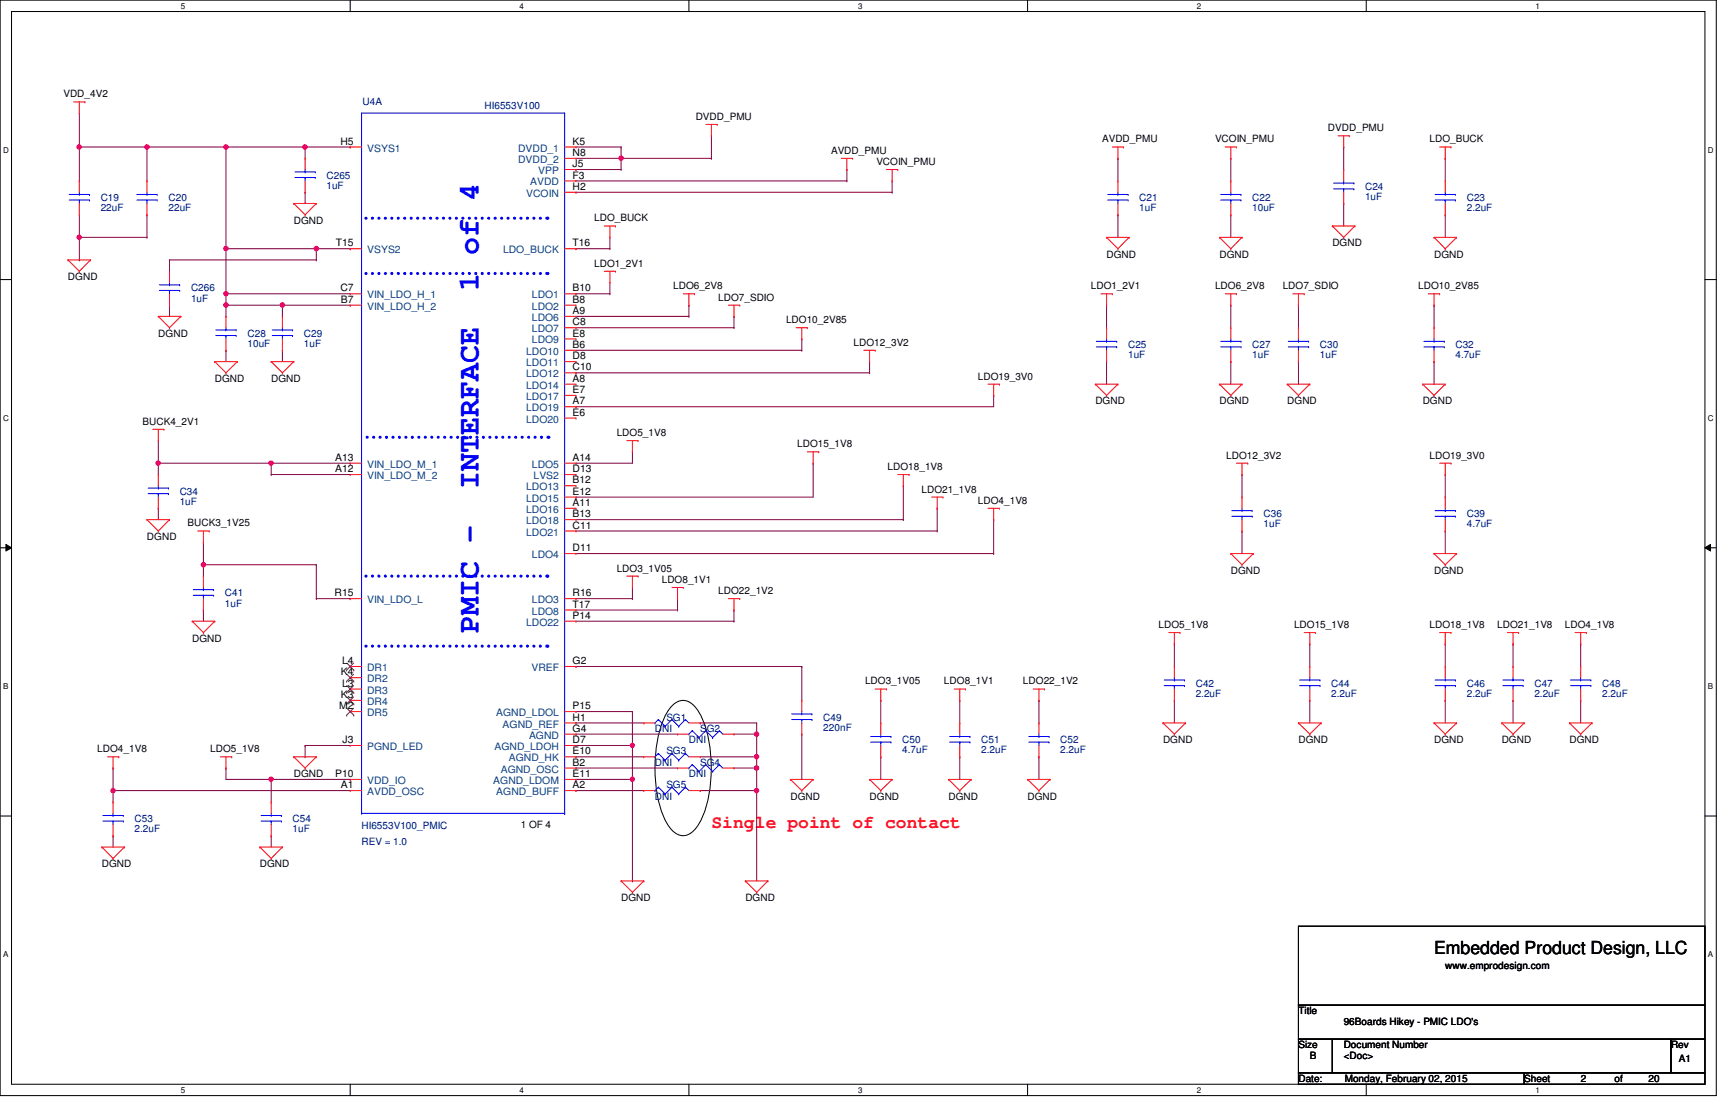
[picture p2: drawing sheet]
<svg xmlns="http://www.w3.org/2000/svg" width="432mm" height="279mm" viewBox="0 0 432 279" stroke-linecap="round" stroke-linejoin="round" font-family="sans-serif">
<path d="M0 0h428.6v273.6h-428.6zM2.9 2.9h422.9v267.8h-422.9z" fill="none" stroke="#000" stroke-width=".25"/>
<g fill="#fff">
<path d="M45.2 .4h1.1v2.2h-1.1z"/>
<path d="M45.2 271.1h1.1v2.2h-1.1z"/>
</g>
<path d="M87.5 0v2.9M87.5 270.7v2.9" fill="none" stroke="#000" stroke-width=".25"/>
<g fill="#fff">
<path d="M129.8 .4h1.1v2.2h-1.1z"/>
<path d="M129.8 271.1h1.1v2.2h-1.1z"/>
</g>
<path d="M172 0v2.9M172 270.7v2.9" fill="none" stroke="#000" stroke-width=".25"/>
<g fill="#fff">
<path d="M214.3 .4h1.1v2.2h-1.1z"/>
<path d="M214.3 271.1h1.1v2.2h-1.1z"/>
</g>
<path d="M256.6 0v2.9M256.6 270.7v2.9" fill="none" stroke="#000" stroke-width=".25"/>
<g fill="#fff">
<path d="M298.9 .4h1.1v2.2h-1.1z"/>
<path d="M298.9 271.1h1.1v2.2h-1.1z"/>
</g>
<path d="M341.2 0v2.9M341.2 270.7v2.9" fill="none" stroke="#000" stroke-width=".25"/>
<g fill="#fff">
<path d="M383.5 .4h1.1v2.2h-1.1z"/>
<path d="M383.5 271.1h1.1v2.2h-1.1z"/>
<path d="M.8 36.3h1.4v2.3h-1.4z"/>
<path d="M426.5 36.3h1.4v2.3h-1.4z"/>
<path d="M.8 103.3h1.4v2.2h-1.4z"/>
<path d="M426.5 103.3h1.4v2.2h-1.4z"/>
</g>
<path d="M0 69.8h2.9M425.8 69.8h2.8" fill="none" stroke="#000" stroke-width=".25"/>
<g fill="#fff">
<path d="M.8 170.2h1.3v2.3h-1.3z"/>
<path d="M426.5 170.2h1.3v2.3h-1.3z"/>
</g>
<path d="M0 136.8h2.9M1.5 135.9l1.4 .9-1.4 .8zM425.8 136.8l1.4-.9v1.7zM425.8 136.8h2.8" fill="none" stroke="#000" stroke-width=".25"/>
<path d="M1.5 135.9l1.4 .9-1.4 .8zM425.8 136.8l1.4-.9v1.7z" fill="#000"/>
<g fill="#fff">
<path d="M.8 237.2h1.3v2.2h-1.3z"/>
<path d="M426.5 237.2h1.3v2.2h-1.3z"/>
</g>
<path d="M168.2 175.9a3.5 3.5 0 0 1 5.5 .7 21.6 21.6 0 0 1 3.7 11.3 32.8 32.8 0 0 1-2.4 17 5.6 5.6 0 0 1-4.4 3.8 5.6 5.6 0 0 1-4.4-3.8 34.4 34.4 0 0 1 0-26.3l1.3-2zM0 203.8h2.9M425.8 203.8h2.8" fill="none" stroke="#000" stroke-width=".25"/>
<path d="M39.5 115.7h.1M39.5 110v5.7M39.5 115.7h28.2M67.7 115.7h.1M157.9 112.8h.1M157.9 112.8v2.9M293.3 160.8h.1M293.3 174.9h.1M293.3 160.8v5.6M293.3 174.9v5.6" fill="none" stroke="#800040" stroke-width=".25"/>
<circle cx="39.5" cy="115.6" r=".55" fill="#f0f"/>
<circle cx="39.5" cy="115.6" r=".55" fill="none" stroke="#f0f" stroke-width=".25"/>
<circle cx="67.7" cy="115.6" r=".55" fill="#f0f"/>
<circle cx="67.7" cy="115.6" r=".55" fill="none" stroke="#f0f" stroke-width=".25"/>
<path d="M39.5 115.7h.1M39.5 115.7v2.8M67.7 118.5h.1M67.7 115.7h.1M67.7 118.5h19.8M67.7 115.7v2.8M67.7 115.7h19.8M87.5 115.7h.1M39.5 126.9h.1M39.5 126.9v2.9M50.8 135.4v5.6M50.8 141h.1" fill="none" stroke="#800040" stroke-width=".25"/>
<circle cx="50.8" cy="141" r=".56" fill="#f0f"/>
<circle cx="50.8" cy="141" r=".56" fill="none" stroke="#f0f" stroke-width=".25"/>
<g fill="none" stroke="#800040" stroke-width=".25">
<path d="M19.8 36.7h.1M19.8 28.2v17M19.8 36.7h16.9M36.7 36.7h.1M248.2 98.7h.1M248.2 98.7v2.9M50.8 141h.1M50.8 152.3h.1M50.8 141h28.2M50.8 141v2.8M50.8 152.3v2.8M79 141h.1"/>
<path d="M79 149.5h.1M79 141v8.5M79 149.5h8.5M87.5 149.5h.1"/>
</g>
<circle cx="19.8" cy="36.7" r=".56" fill="#f0f"/>
<circle cx="19.8" cy="36.7" r=".56" fill="none" stroke="#f0f" stroke-width=".25"/>
<path d="M19.8 59.3h.1M19.8 53.6v11.3M19.8 59.3h16.9M36.7 59.3h.1M36.7 53.6h.1M36.7 53.6v5.7M19.8 64.9h.1" fill="none" stroke="#800040" stroke-width=".25"/>
<circle cx="19.8" cy="59.2" r=".55" fill="#f0f"/>
<circle cx="19.8" cy="59.2" r=".55" fill="none" stroke="#f0f" stroke-width=".25"/>
<path d="M36.7 36.7h.1M36.7 36.7v8.5M36.7 36.7h19.7M56.4 36.7h.1" fill="none" stroke="#800040" stroke-width=".25"/>
<circle cx="36.7" cy="36.7" r=".56" fill="#f0f"/>
<circle cx="36.7" cy="36.7" r=".56" fill="none" stroke="#f0f" stroke-width=".25"/>
<path d="M56.4 62.1h22.6M79 62.1h.1" fill="none" stroke="#800040" stroke-width=".25"/>
<circle cx="79" cy="62.1" r=".56" fill="#f0f"/>
<circle cx="79" cy="62.1" r=".56" fill="none" stroke="#f0f" stroke-width=".25"/>
<path d="M56.4 36.7h.1M56.4 36.7v25.4" fill="none" stroke="#800040" stroke-width=".25"/>
<circle cx="56.4" cy="36.7" r=".56" fill="#f0f"/>
<circle cx="56.4" cy="36.7" r=".56" fill="none" stroke="#f0f" stroke-width=".25"/>
<path d="M56.4 36.7h19.8M76.2 36.7h.1M56.4 76.2h14.1M70.5 76.2h.1" fill="none" stroke="#800040" stroke-width=".25"/>
<circle cx="70.5" cy="76.2" r=".56" fill="#f0f"/>
<circle cx="70.5" cy="76.2" r=".56" fill="none" stroke="#f0f" stroke-width=".25"/>
<path d="M56.4 73.4h.1M56.4 62.1v11.3" fill="none" stroke="#800040" stroke-width=".25"/>
<circle cx="56.4" cy="62.1" r=".56" fill="#f0f"/>
<circle cx="56.4" cy="62.1" r=".56" fill="none" stroke="#f0f" stroke-width=".25"/>
<circle cx="56.4" cy="73.3" r=".55" fill="#f0f"/>
<circle cx="56.4" cy="73.3" r=".55" fill="none" stroke="#f0f" stroke-width=".25"/>
<path d="M56.4 73.4h.1M56.4 76.2h.1M56.4 73.4h31.1M56.4 73.4v5.6M70.5 76.2h.1M70.5 76.2v2.8M70.5 76.2h17M87.5 76.2h.1M56.4 87.5h.1M56.4 87.5v2.8M70.5 87.5h.1M70.5 87.5v2.8" fill="none" stroke="#800040" stroke-width=".25"/>
<circle cx="56.4" cy="76.2" r=".56" fill="#f0f"/>
<circle cx="56.4" cy="76.2" r=".56" fill="none" stroke="#f0f" stroke-width=".25"/>
<g fill="none" stroke="#800040" stroke-width=".25">
<path d="M143.8 101.6h.1M143.8 115.7h.1M143.8 101.6h104.4M143.8 115.7h14.1M203.1 115.7h.1M203.1 115.7v8.4h-59.3M143.8 124.1h.1M143.8 129.8h81.8M143.8 132.6h90.3M143.8 138.2h104.4M225.6 129.8h.1M225.6 121.3h.1"/>
<path d="M225.6 121.3v8.5M234.1 132.6h.1M234.1 126.9h.1M234.1 126.9v5.7M248.2 138.2h.1M248.2 129.8h.1M248.2 129.8v8.4M143.8 149.5h.1M143.8 149.5h14.1M143.8 152.3h25.4M143.8 155.1h39.5M157.9 149.5h.1"/>
<path d="M157.9 146.7v2.8M169.2 152.3h.1M169.2 149.5h.1M169.2 149.5v2.8M183.3 155.1h.1M183.3 152.3h.1M183.3 152.3v2.8M143.8 166.4h.1M143.8 166.4h56.4M143.8 177.7h14.1M157.9 177.7h.1M157.9 177.7v8.4"/>
<path d="M200.2 166.4h.1M200.2 166.4v8.5M157.9 186.1h.1M157.9 194.6v25.4M200.2 183.3h.1M200.2 183.3v11.3M157.9 220h.1"/>
</g>
<circle cx="157.9" cy="194.6" r=".55" fill="#f0f"/>
<circle cx="157.9" cy="194.6" r=".55" fill="none" stroke="#f0f" stroke-width=".25"/>
<path d="M143.8 194.6h14.1M143.8 186.1h14.1M157.9 194.6h.1M157.9 186.1h.1M157.9 186.1v8.5" fill="none" stroke="#800040" stroke-width=".25"/>
<circle cx="157.9" cy="186.1" r=".54" fill="#f0f"/>
<circle cx="157.9" cy="186.1" r=".54" fill="none" stroke="#f0f" stroke-width=".25"/>
<path d="M28.2 197.4h.1M28.2 197.4h59.3M56.4 191.8h.1M56.4 191.8v2.8h11.3M67.7 194.6h.1M76.2 186.1h.1M76.2 189h.1M76.2 186.1h11.3M76.2 186.1v2.9" fill="none" stroke="#800040" stroke-width=".25"/>
<circle cx="28.2" cy="197.4" r=".56" fill="#f0f"/>
<circle cx="28.2" cy="197.4" r=".56" fill="none" stroke="#f0f" stroke-width=".25"/>
<path d="M28.2 191.8h.1M28.2 197.4h.1M28.2 191.8v8.4M67.7 194.6h.1M67.7 194.6v5.6M67.7 194.6h19.8M87.5 194.6h.1M28.2 208.7h.1M28.2 208.7v2.8M67.7 208.7h.1M67.7 208.7v2.8" fill="none" stroke="#800040" stroke-width=".25"/>
<circle cx="67.7" cy="194.6" r=".56" fill="#f0f"/>
<circle cx="67.7" cy="194.6" r=".56" fill="none" stroke="#f0f" stroke-width=".25"/>
<g fill="none" stroke="#800040" stroke-width=".25">
<path d="M143.8 36.7h11.3M143.8 39.5h33.9M155.1 36.7h.1M155.1 39.5h.1M155.1 36.7v5.6M177.7 39.5h.1M279.2 39.5h.1M279.2 39.5v5.7M307.4 39.5h.1M307.4 39.5v5.7M143.8 48h.1M143.8 42.3h.1"/>
<path d="M143.8 45.2h67.7M143.8 48h79M143.8 42.3h11.3M152.3 59.3v2.8M155.1 42.3h.1M211.5 45.2h.1M211.5 42.3h.1M211.5 42.3v2.9M222.8 48h.1M222.8 45.2v2.8M279.2 53.6h.1M279.2 53.6v5.7"/>
<path d="M307.4 53.6h.1M307.4 53.6v5.7M143.8 73.4h.1M143.8 62.1h.1M143.8 73.4h8.5M143.8 79h28.2M143.8 62.1h8.5M152.3 73.4h.1M152.3 62.1h.1M152.3 70.5v2.9M172 79h.1M172 76.2h.1"/>
<path d="M172 76.2v2.8M183.3 79h.1M183.3 79v2.8M276.4 76.2h.1M276.4 76.2v5.6M307.4 76.2h.1M307.4 76.2v5.6M324.3 76.2h.1M324.3 76.2v5.6M358.1 76.2h.1M358.1 76.2v5.6M143.8 93.1h.1"/>
<path d="M143.8 81.8h39.5M143.8 87.5h56.4M143.8 93.1h73.4M183.3 81.8h.1M200.2 87.5h.1M200.2 84.6h.1M200.2 84.6v2.9M217.2 93.1h.1M217.2 90.3v2.8M276.4 90.3h.1M276.4 90.3v5.6M307.4 90.3h.1"/>
<path d="M307.4 90.3v5.6M324.3 90.3h.1M324.3 90.3v5.6M358.1 90.3h.1M358.1 90.3v5.6M310.2 118.5h.1M310.2 118.5v5.6M360.9 118.5h.1M360.9 118.5v5.6M310.2 132.6h.1M310.2 132.6v5.6M360.9 132.6h.1"/>
<path d="M360.9 132.6v5.6M220 174.9h.1M220 174.9v5.6M239.7 174.9h.1M239.7 174.9v5.6M259.5 174.9h.1M259.5 174.9v5.6M327.1 160.8h.1M327.1 174.9h.1M327.1 160.8v5.6M327.1 174.9v5.6M360.9 160.8h.1"/>
<path d="M360.9 174.9h.1M360.9 160.8v5.6M360.9 174.9v5.6M377.9 160.8h.1M377.9 174.9h.1M377.9 160.8v5.6M377.9 174.9v5.6M394.8 160.8h.1M394.8 174.9h.1M394.8 160.8v5.6M394.8 174.9v5.6M220 189h.1"/>
<path d="M220 189v5.6M239.7 189h.1M239.7 189v5.6M259.5 189h.1M259.5 189v5.6"/>
</g>
<circle cx="155.1" cy="39.5" r=".56" fill="#f0f"/>
<circle cx="155.1" cy="39.5" r=".56" fill="none" stroke="#f0f" stroke-width=".25"/>
<g fill="none" stroke="#800040" stroke-width=".25">
<path d="M177.7 33.9h.1M177.7 33.9v5.6M335.6 36.7h.1M335.6 36.7v5.6M360.9 39.5h.1M360.9 39.5v5.7M335.6 50.8h.1M335.6 50.8v5.6M360.9 53.6h.1M360.9 53.6v5.7M174.9 180.5h.1M174.9 180.5h14.1v2.8"/>
<path d="M183.3 183.3h5.7M189 183.3h.1"/>
</g>
<circle cx="188.9" cy="183.3" r=".56" fill="#f0f"/>
<circle cx="188.9" cy="183.3" r=".56" fill="none" stroke="#f0f" stroke-width=".25"/>
<path d="M174.9 189h14.1M183.3 191.8h5.7M189 189h.1M189 191.8h.1M189 197.4h.1M189 183.3v14.1" fill="none" stroke="#800040" stroke-width=".25"/>
<circle cx="188.9" cy="188.9" r=".56" fill="#f0f"/>
<circle cx="188.9" cy="188.9" r=".56" fill="none" stroke="#f0f" stroke-width=".25"/>
<circle cx="188.9" cy="191.8" r=".56" fill="#f0f"/>
<circle cx="188.9" cy="191.8" r=".56" fill="none" stroke="#f0f" stroke-width=".25"/>
<path d="M174.9 197.4h.1M174.9 197.4h14.1M189 197.4h.1M189 197.4v22.6" fill="none" stroke="#800040" stroke-width=".25"/>
<circle cx="188.9" cy="197.4" r=".56" fill="#f0f"/>
<circle cx="188.9" cy="197.4" r=".56" fill="none" stroke="#f0f" stroke-width=".25"/>
<g fill="none" stroke="#800040" stroke-width=".25">
<path d="M76.2 36.7h.1M76.2 36.7v2.8M76.2 48h.1M76.2 48v2.8M42.3 76.2h.1M42.3 76.2v2.8M143.8 180.5h.1M143.8 189h.1M143.8 191.8h.1M143.8 197.4h.1M143.8 183.3h.1M143.8 180.5h17"/>
<path d="M143.8 189h17M143.8 191.8h25.4M143.8 197.4h17M143.8 183.3h25.4"/>
</g>
<circle cx="76.2" cy="36.7" r=".56" fill="#f0f"/>
<circle cx="76.2" cy="36.7" r=".56" fill="none" stroke="#f0f" stroke-width=".25"/>
<path d="M76.2 36.7h11.3M87.5 36.7h.1M42.3 64.9h.1M42.3 64.9v2.8M42.3 64.9h36.7M79 64.9h.1M79 62.1h.1M79 62.1v2.8M79 62.1h8.5M87.5 62.1h.1" fill="none" stroke="#800040" stroke-width=".25"/>
<g fill="none" stroke="#f00" stroke-width=".25">
<path d="M18.4 25.4h2.8M19.8 28.2h.1M19.8 25.4v2.8M21.2 25.4h.1M76.2 39.5h.1M76.2 39.5v2.8M176.3 31.1h2.8M177.7 33.9h.1M177.7 31.1v2.8M179.1 31.1h.1M210.1 39.5h2.8M211.5 39.5v2.8"/>
<path d="M212.9 39.5h.1M277.8 36.7h2.8M279.2 39.5h.1M279.2 36.7v2.8M280.6 36.7h.1M306 36.7h2.8M307.4 39.5h.1M307.4 36.7v2.8M308.8 36.7h.1M334.2 33.9h2.8M335.6 36.7h.1M335.6 33.9v2.8"/>
<path d="M337 33.9h.1M359.5 36.7h2.9M360.9 39.5h.1M360.9 36.7v2.8M362.4 36.7h.1M19.8 45.2h.1M19.8 53.6h.1M19.8 45.2v2.8M19.8 50.8v2.8M36.7 45.2h.1M36.7 53.6h.1M36.7 45.2v2.8"/>
<path d="M36.7 50.8v2.8M73.4 50.8h.1M73.4 50.8h5.6M73.4 50.8l2.8 2.8M76.2 53.6h.1M76.2 48h.1M76.2 45.2v2.8M79 50.8h.1M79 50.8l-2.8 2.8M150.9 56.4h2.8M152.3 59.3h.1M152.3 56.4v2.9"/>
<path d="M153.7 56.4h.1M211.5 42.3h.1M221.4 42.3h2.8M222.8 45.2h.1M222.8 42.3v2.9M224.2 42.3h.1M276.4 59.3h.1M276.4 59.3h5.6M276.4 59.3l2.8 2.8M279.2 45.2h.1M279.2 53.6h.1M279.2 45.2v2.8"/>
<path d="M279.2 50.8v2.8M282 59.3h.1M282 59.3l-2.8 2.8M304.5 59.3h.1M304.5 59.3h5.7M304.5 59.3l2.9 2.8M307.4 45.2h.1M307.4 53.6h.1M307.4 45.2v2.8M307.4 50.8v2.8M310.2 59.3h.1M310.2 59.3l-2.8 2.8"/>
<path d="M332.7 56.4h.1M332.7 56.4h5.7M332.7 56.4l2.9 2.9M335.6 59.3h.1M335.6 42.3h.1M335.6 50.8h.1M335.6 42.3v2.9M335.6 48v2.8M338.4 56.4h.1M338.4 56.4l-2.8 2.9M358.1 59.3h.1M358.1 59.3h5.7"/>
<path d="M358.1 59.3l2.8 2.8M363.8 59.3h.1M363.8 59.3l-2.9 2.8M17 64.9h.1M17 64.9h5.6M17 64.9l2.8 2.8M19.8 67.7h.1M22.6 64.9h.1M22.6 64.9l-2.8 2.8M39.5 79h.1M39.5 79h5.7M39.5 79l2.8 2.8"/>
<path d="M42.3 67.7h.1M42.3 76.2h.1M42.3 67.7v2.8M42.3 73.4v2.8M45.2 79h.1M45.2 79l-2.9 2.8M56.4 79h.1M56.4 79v2.8M150.9 67.7h2.8M152.3 70.5h.1M152.3 67.7v2.8M153.7 67.7h.1"/>
<path d="M170.6 73.4h2.8M172 76.2h.1M172 73.4v2.8M173.4 73.4h.1M181.9 76.2h2.8M183.3 79h.1M183.3 76.2v2.8M184.7 76.2h.1M275 73.4h2.8M276.4 76.2h.1M276.4 73.4v2.8M277.8 73.4h.1"/>
<path d="M279.2 62.1h.1M306 73.4h2.8M307.4 76.2h.1M307.4 62.1h.1M307.4 73.4v2.8M308.8 73.4h.1M322.9 73.4h2.8M324.3 76.2h.1M324.3 73.4v2.8M325.7 73.4h.1M356.7 73.4h2.8M358.1 76.2h.1"/>
<path d="M358.1 73.4v2.8M359.5 73.4h.1M360.9 62.1h.1M42.3 81.8h.1M53.6 90.3h.1M53.6 90.3h5.7M53.6 90.3l2.8 2.8M56.4 93.1h.1M56.4 87.5h.1M56.4 84.6v2.9M59.3 90.3h.1M59.3 90.3l-2.9 2.8"/>
<path d="M67.7 90.3h.1M67.7 90.3h5.7M67.7 90.3l2.8 2.8M70.5 93.1h.1M73.4 90.3h.1M73.4 90.3l-2.9 2.8M198.8 81.8h2.8M200.2 84.6h.1M200.2 81.8v2.8M201.6 81.8h.1M215.7 87.5h2.9M217.2 90.3h.1"/>
<path d="M217.2 87.5v2.8M218.6 87.5h.1M246.8 95.9h2.8M248.2 98.7h.1M248.2 95.9v2.8M249.6 95.9h.1M273.6 95.9h.1M273.6 95.9h5.6M273.6 95.9l2.8 2.8M276.4 98.7h.1M279.2 95.9h.1M279.2 95.9l-2.8 2.8"/>
<path d="M304.5 95.9h.1M304.5 95.9h5.7M304.5 95.9l2.9 2.8M307.4 98.7h.1M310.2 95.9h.1M310.2 95.9l-2.8 2.8M321.5 95.9h.1M321.5 95.9h5.6M321.5 95.9l2.8 2.8M324.3 98.7h.1M327.1 95.9h.1M327.1 95.9l-2.8 2.8"/>
<path d="M355.3 95.9h.1M355.3 95.9h5.6M355.3 95.9l2.8 2.8M358.1 98.7h.1M358.1 81.8h.1M358.1 90.3h.1M358.1 81.8v2.8M358.1 87.5v2.8M360.9 95.9h.1M360.9 95.9l-2.8 2.8M38.1 107.2h2.8M39.5 110h.1"/>
<path d="M39.5 118.5h.1M39.5 107.2v2.8M39.5 118.5v2.8M40.9 107.2h.1M156.5 110h2.8M157.9 112.8h.1M157.9 110v2.8M159.3 110h.1M201.6 112.8h2.9M203.1 115.7h.1M203.1 112.8v2.9M204.5 112.8h.1"/>
<path d="M224.2 118.5h2.8M225.6 118.5v2.8M227 118.5h.1M308.8 115.7h2.8M310.2 118.5h.1M310.2 115.7v2.8M311.6 115.7h.1M359.5 115.7h2.9M360.9 118.5h.1M360.9 115.7v2.8M362.4 115.7h.1M36.7 129.8h.1"/>
<path d="M36.7 129.8h5.6M36.7 129.8l2.8 2.8M39.5 132.6h.1M39.5 126.9h.1M39.5 124.1v2.8M42.3 129.8h.1M42.3 129.8l-2.8 2.8M49.4 132.6h2.8M50.8 135.4h.1M50.8 132.6v2.8M52.2 132.6h.1M225.6 121.3h.1"/>
<path d="M232.7 124.1h2.8M234.1 126.9h.1M234.1 124.1v2.8M235.5 124.1h.1M246.8 126.9h2.8M248.2 129.8h.1M248.2 126.9v2.9M249.6 126.9h.1M307.4 138.2h.1M307.4 138.2h5.6M307.4 138.2l2.8 2.8M310.2 124.1h.1"/>
<path d="M310.2 132.6h.1M310.2 124.1v2.8M310.2 129.8v2.8M313 138.2h.1M313 138.2l-2.8 2.8M358.1 138.2h.1M358.1 138.2h5.7M358.1 138.2l2.8 2.8M360.9 124.1h.1M360.9 132.6h.1M360.9 124.1v2.8M360.9 129.8v2.8"/>
<path d="M363.8 138.2h.1M363.8 138.2l-2.9 2.8M48 155.1h.1M48 155.1h5.6M48 155.1l2.8 2.8M50.8 157.9h.1M50.8 143.8h.1M50.8 152.3h.1M50.8 143.8v2.9M50.8 149.5v2.8M53.6 155.1h.1M53.6 155.1l-2.8 2.8"/>
<path d="M156.5 143.8h2.8M157.9 146.7h.1M157.9 143.8v2.9M159.3 143.8h.1M167.8 146.7h2.8M169.2 149.5h.1M169.2 146.7v2.8M170.6 146.7h.1M181.9 149.5h2.8M183.3 152.3h.1M183.3 149.5v2.8M184.7 149.5h.1"/>
<path d="M291.9 157.9h2.8M293.3 157.9v2.9M294.7 157.9h.1M310.2 141h.1M325.7 157.9h2.8M327.1 157.9v2.9M328.5 157.9h.1M359.5 157.9h2.9M360.9 141h.1M360.9 157.9v2.9M362.4 157.9h.1M376.5 157.9h2.8"/>
<path d="M377.9 157.9v2.9M379.3 157.9h.1M393.4 157.9h2.8M394.8 157.9v2.9M396.2 157.9h.1M200.2 174.9h.1M200.2 174.9v2.8M218.6 172h2.8M220 174.9h.1M220 172v2.9M221.4 172h.1M238.3 172h2.8"/>
<path d="M239.7 174.9h.1M239.7 172v2.9M241.1 172h.1M258 172h2.9M259.5 174.9h.1M259.5 172v2.9M260.9 172h.1M293.3 160.8h.1M293.3 166.4h.1M293.3 174.9h.1M293.3 166.4v2.8M293.3 172v2.9"/>
<path d="M327.1 160.8h.1M327.1 166.4h.1M327.1 174.9h.1M327.1 166.4v2.8M327.1 172v2.9M360.9 160.8h.1M360.9 166.4h.1M360.9 174.9h.1M360.9 166.4v2.8M360.9 172v2.9M377.9 160.8h.1M394.8 160.8h.1"/>
<path d="M394.8 166.4h.1M394.8 174.9h.1M394.8 166.4v2.8M394.8 172v2.9M26.8 189h2.9M28.2 191.8h.1M28.2 189v2.8M29.7 189h.1M55 189h2.9M56.4 191.8h.1M56.4 189v2.8M57.9 189h.1"/>
<path d="M73.4 189h.1M73.4 189h5.6M73.4 189l2.8 2.8M76.2 191.8h.1M79 189h.1M79 189l-2.8 2.8M169.2 183.3h.1M169.2 191.8h.1M169.2 183.3h2.8M169.2 191.8h2.8M180.5 183.3h2.8M180.5 191.8h2.8"/>
<path d="M183.3 183.3h.1M183.3 191.8h.1M197.4 194.6h.1M197.4 194.6h5.7M197.4 194.6l2.8 2.8M200.2 197.4h.1M200.2 183.3h.1M200.2 180.5v2.8M203.1 194.6h.1M203.1 194.6l-2.9 2.8M217.2 194.6h.1M217.2 194.6h5.6"/>
<path d="M217.2 194.6l2.8 2.8M220 197.4h.1M220 180.5h.1M220 189h.1M220 180.5v2.8M220 186.1v2.9M222.8 194.6h.1M222.8 194.6l-2.8 2.8M236.9 194.6h.1M236.9 194.6h5.6M236.9 194.6l2.8 2.8M239.7 197.4h.1"/>
<path d="M239.7 180.5h.1M239.7 189h.1M239.7 180.5v2.8M239.7 186.1v2.9M242.5 194.6h.1M242.5 194.6l-2.8 2.8M256.6 194.6h.1M256.6 194.6h5.7M256.6 194.6l2.9 2.8M259.5 197.4h.1M262.3 194.6h.1M262.3 194.6l-2.8 2.8"/>
<path d="M290.4 180.5h.1M290.4 180.5h5.7M290.4 180.5l2.9 2.8M293.3 183.3h.1M296.1 180.5h.1M296.1 180.5l-2.8 2.8M324.3 180.5h.1M324.3 180.5h5.6M324.3 180.5l2.8 2.8M327.1 183.3h.1M329.9 180.5h.1M329.9 180.5l-2.8 2.8"/>
<path d="M358.1 180.5h.1M358.1 180.5h5.7M358.1 180.5l2.8 2.8M360.9 183.3h.1M363.8 180.5h.1M363.8 180.5l-2.9 2.8M375 180.5h.1M375 180.5h5.7M375 180.5l2.9 2.8M377.9 183.3h.1M380.7 180.5h.1M380.7 180.5l-2.8 2.8"/>
<path d="M392 180.5h.1M392 180.5h5.6M392 180.5l2.8 2.8M394.8 183.3h.1M397.6 180.5h.1M397.6 180.5l-2.8 2.8M25.4 211.5h.1M25.4 211.5h5.7M25.4 211.5l2.8 2.8M28.2 214.3h.1M28.2 200.2h.1M28.2 208.7h.1"/>
<path d="M28.2 200.2v2.9M28.2 205.9v2.8M31.1 211.5h.1M31.1 211.5l-2.9 2.8M64.9 211.5h.1M64.9 211.5h5.6M64.9 211.5l2.8 2.8M67.7 214.3h.1M70.5 211.5h.1M70.5 211.5l-2.8 2.8M155.1 220h.1M155.1 220h5.7"/>
<path d="M155.1 220l2.8 2.8M160.8 220h.1M160.8 220l-2.9 2.8M186.1 220h.1M186.1 220h5.7M186.1 220l2.9 2.8M191.8 220h.1M191.8 220l-2.8 2.8M157.9 222.8h.1M189 222.8h.1"/>
</g>
<path d="M324.3 231.3h101.5v19.7h-101.5zM324.3 251h101.5v8.5h-101.5zM324.3 259.5h8.4v8.4h-8.4zM332.7 259.5h84.6v8.4h-84.6zM417.3 259.5h8.5v8.4h-8.5zM324.3 267.9h56.4v2.8h-56.4zM380.7 267.9h45.1v2.8h-45.1z" fill="none" stroke="#000" stroke-width=".25"/>
<g fill="none" stroke="#00f" stroke-width=".25">
<path d="M141 28.2h.1M141 28.2h-50.7v174.9M141 28.2v174.9M17.3 50h5.1M17.3 48.6h5.1M19.8 48.6h.1M19.8 50h.1M19.8 48v.6M19.8 50v.8M22.4 50h.1M22.4 48.6h.1M34.2 50h5"/>
<path d="M34.2 48.6h5M36.7 48.6h.1M36.7 50h.1M36.7 48v.6M36.7 50v.8M39.2 50h.1M39.2 48.6h.1M73.7 44.3h5M73.7 42.9h5M76.2 42.9h.1M76.2 44.3h.1M76.2 42.3v.6"/>
<path d="M76.2 44.3v.9M78.7 44.3h.1M78.7 42.9h.1M276.6 50h5.1M276.6 48.6h5.1M279.2 48.6h.1M279.2 50h.1M279.2 48v.6M279.2 50v.8M281.7 50h.1M281.7 48.6h.1M304.8 50h5.1"/>
<path d="M304.8 48.6h5.1M307.4 48.6h.1M307.4 50h.1M307.4 48v.6M307.4 50v.8M309.9 50h.1M309.9 48.6h.1M333 47.2h5.1M333 45.7h5.1M335.6 45.7h.1M335.6 47.2h.1M335.6 45.2v.5"/>
<path d="M335.6 47.2v.8M338.1 47.2h.1M338.1 45.7h.1M39.8 72.5h5.1M39.8 71.1h5.1M42.3 71.1h.1M42.3 72.5h.1M42.3 70.5v.6M42.3 72.5v.9M44.9 72.5h.1M44.9 71.1h.1M53.9 83.8h5.1"/>
<path d="M53.9 82.4h5.1M56.4 82.4h.1M56.4 83.8h.1M56.4 81.8v.6M56.4 83.8v.8M59 83.8h.1M59 82.4h.1M355.6 86.6h5.1M355.6 85.2h5.1M358.1 85.2h.1M358.1 86.6h.1M358.1 84.6v.6"/>
<path d="M358.1 86.6v.9M360.7 86.6h.1M360.7 85.2h.1M37 123.3h5.1M37 121.9h5.1M39.5 121.9h.1M39.5 123.3h.1M39.5 121.3v.6M39.5 123.3v.8M42.1 123.3h.1M42.1 121.9h.1M307.6 128.9h5.1"/>
<path d="M307.6 127.5h5.1M310.2 127.5h.1M310.2 128.9h.1M310.2 126.9v.6M310.2 128.9v.9M312.7 128.9h.1M312.7 127.5h.1M358.4 128.9h5.1M358.4 127.5h5.1M360.9 127.5h.1M360.9 128.9h.1M360.9 126.9v.6"/>
<path d="M360.9 128.9v.9M363.5 128.9h.1M363.5 127.5h.1M48.3 148.6h5M48.3 147.2h5M50.8 147.2h.1M50.8 148.6h.1M50.8 146.7v.5M50.8 148.6v.9M53.3 148.6h.1M53.3 147.2h.1M197.7 179.7h5.1"/>
<path d="M197.7 178.3h5.1M200.2 178.3h.1M200.2 179.7h.1M200.2 177.7v.6M200.2 179.7v.8M202.8 179.7h.1M202.8 178.3h.1M290.7 171.2h5.1M290.7 169.8h5.1M293.3 169.8h.1M293.3 171.2h.1M293.3 169.2v.6"/>
<path d="M293.3 171.2v.8M295.8 171.2h.1M295.8 169.8h.1M324.6 171.2h5M324.6 169.8h5M327.1 169.8h.1M327.1 171.2h.1M327.1 169.2v.6M327.1 171.2v.8M329.6 171.2h.1M329.6 169.8h.1M358.4 171.2h5.1"/>
<path d="M358.4 169.8h5.1M360.9 169.8h.1M360.9 171.2h.1M360.9 169.2v.6M360.9 171.2v.8M363.5 171.2h.1M363.5 169.8h.1M392.2 171.2h5.1M392.2 169.8h5.1M394.8 169.8h.1M394.8 171.2h.1M394.8 169.2v.6"/>
<path d="M394.8 171.2v.8M397.3 171.2h.1M397.3 169.8h.1M172 183.3h.1M172 191.8h.1M172.9 182.5h.1M172.9 190.9h.1M172.9 182.5l1.7 1.6M172.9 182.5l-.9 .8M172.9 190.9l1.7 1.7M172.9 190.9l-.9 .9M174.6 184.1h.1"/>
<path d="M174.6 192.6h.1M176.3 182.5h.1M176.3 190.9h.1M176.3 182.5l1.7 1.6M176.3 182.5l-1.7 1.6M176.3 190.9l1.7 1.7M176.3 190.9l-1.7 1.7M178 184.1h.1M178 192.6h.1M179.7 182.5h.1M179.7 190.9h.1M179.7 182.5l.8 .8"/>
<path d="M179.7 182.5l-1.7 1.6M179.7 190.9l.8 .9M179.7 190.9l-1.7 1.7M217.4 185.3h5.1M217.4 183.9h5.1M220 183.9h.1M220 185.3h.1M220 183.3v.6M220 185.3v.8M222.5 185.3h.1M222.5 183.9h.1M237.2 185.3h5"/>
<path d="M237.2 183.9h5M239.7 183.9h.1M239.7 185.3h.1M239.7 183.3v.6M239.7 185.3v.8M242.2 185.3h.1M242.2 183.9h.1M25.7 205h5.1M25.7 203.6h5.1M28.2 203.6h.1M28.2 205h.1M28.2 203.1v.5"/>
<path d="M28.2 205v.9M30.8 205h.1M30.8 203.6h.1M90.3 203.1h.1M90.3 203.1h50.7M141 203.1h.1"/>
</g>
<path d="M91.4 54.5h45.4" fill="none" stroke="#00f" stroke-width=".8" stroke-dasharray="0 1.6"/>
<circle cx="136.8" cy="54.5" r=".4" fill="#00f" stroke-dasharray="0 1.6"/>
<path d="M91.4 68.3h45.4" fill="none" stroke="#00f" stroke-width=".8" stroke-dasharray="0 1.6"/>
<circle cx="136.8" cy="68.3" r=".4" fill="#00f" stroke-dasharray="0 1.6"/>
<path d="M91.7 109.2h45.4" fill="none" stroke="#00f" stroke-width=".8" stroke-dasharray="0 1.6"/>
<circle cx="137.1" cy="109.2" r=".4" fill="#00f" stroke-dasharray="0 1.6"/>
<path d="M91.4 143.8h45.4" fill="none" stroke="#00f" stroke-width=".8" stroke-dasharray="0 1.6"/>
<circle cx="136.8" cy="143.8" r=".4" fill="#00f" stroke-dasharray="0 1.6"/>
<path d="M91.4 161.3h45.4" fill="none" stroke="#00f" stroke-width=".8" stroke-dasharray="0 1.6"/>
<circle cx="136.8" cy="161.3" r=".4" fill="#00f" stroke-dasharray="0 1.6"/>
<g fill="none" stroke="#f00" stroke-width=".25">
<path d="M87.5 36.7h.1M87.5 36.7h2.8M141 36.7h2.8M141 39.5h2.8M143.8 36.7h.1M143.8 39.5h.1M141 42.3h2.8M141 45.2h2.8M141 48h2.8M143.8 42.3h.1M143.8 45.2h.1M143.8 48h.1"/>
<path d="M360.9 45.2h.1M360.9 53.6h.1M360.9 45.2v2.8M360.9 50.8v2.8M70.5 79h.1M70.5 79v2.8M87.5 62.1h.1M87.5 73.4h.1M87.5 76.2h.1M87.5 62.1h2.8M87.5 73.4h2.8M87.5 76.2h2.8"/>
<path d="M141 62.1h2.8M141 73.4h2.8M141 76.2h2.8M141 79h2.8M143.8 62.1h.1M143.8 73.4h.1M143.8 76.2h.1M143.8 79h.1M70.5 87.5h.1M70.5 84.6v2.9M141 81.8h2.8M141 84.6h2.8"/>
<path d="M141 87.5h2.8M141 90.3h2.8M141 93.1h2.8M141 95.9h2.8M141 98.7h2.8M143.8 81.8h.1M143.8 84.6h.1M143.8 87.5h.1M143.8 90.3h.1M143.8 93.1h.1M143.8 95.9h.1M143.8 98.7h.1"/>
<path d="M276.4 81.8h.1M276.4 90.3h.1M276.4 81.8v2.8M276.4 87.5v2.8M307.4 81.8h.1M307.4 90.3h.1M307.4 81.8v2.8M307.4 87.5v2.8M324.3 81.8h.1M324.3 90.3h.1M324.3 81.8v2.8M324.3 87.5v2.8"/>
<path d="M87.5 115.7h.1M87.5 118.5h.1M87.5 115.7h2.8M87.5 118.5h2.8M141 101.6h2.8M141 104.4h2.8M141 115.7h2.8M141 118.5h2.8M143.8 101.6h.1M143.8 104.4h.1M143.8 115.7h.1M143.8 118.5h.1"/>
<path d="M141 121.3h2.8M141 124.1h2.8M141 126.9h2.8M141 129.8h2.8M141 132.6h2.8M141 138.2h2.8M143.8 121.3h.1M143.8 124.1h.1M143.8 126.9h.1M143.8 129.8h.1M143.8 132.6h.1M143.8 138.2h.1"/>
<path d="M87.5 149.5h.1M87.5 149.5h2.8M141 149.5h2.8M141 152.3h2.8M141 155.1h2.8M143.8 149.5h.1M143.8 152.3h.1M143.8 155.1h.1M87.5 166.4h.1M87.5 169.2h.1M87.5 172h.1M87.5 174.9h.1"/>
<path d="M87.5 177.7h.1M87.5 166.4h2.8M87.5 169.2h2.8M87.5 172h2.8M87.5 174.9h2.8M87.5 177.7h2.8M141 166.4h2.8M141 177.7h2.8M143.8 166.4h.1M143.8 177.7h.1M377.9 166.4h.1M377.9 174.9h.1"/>
<path d="M377.9 166.4v2.8M377.9 172v2.9M87.5 186.1h.1M87.5 194.6h.1M87.5 197.4h.1M87.5 186.1h2.8M87.5 194.6h2.8M87.5 197.4h2.8M141 186.1h2.8M141 194.6h2.8M141 197.4h2.8M141 180.5h2.8"/>
<path d="M141 183.3h2.8M141 189h2.8M141 191.8h2.8M143.8 180.5h.1M143.8 183.3h.1M143.8 186.1h.1M143.8 189h.1M143.8 191.8h.1M143.8 194.6h.1M143.8 197.4h.1M160.8 180.5h.1M160.8 189h.1"/>
<path d="M160.8 197.4h.1M160.8 197.4h2.8M160.8 180.5h2.8M160.8 189h2.8M172 197.4h2.9M172 180.5h2.9M172 189h2.9M174.9 180.5h.1M174.9 189h.1M174.9 197.4h.1M259.5 180.5h.1M259.5 189h.1"/>
<path d="M259.5 180.5v2.8M259.5 186.1v2.9M67.7 200.2h.1M67.7 208.7h.1M67.7 200.2v2.9M67.7 205.9v2.8"/>
</g>
<g fill="none" stroke="#804000" stroke-width=".25">
<path d="M86.6 167.3h.1M86.6 170.1h.1M86.6 172.9h.1M86.6 175.8h.1M86.6 178.6h.1M86.6 165.6l1.7 1.7M86.6 168.4l1.7 1.7M86.6 171.2l1.7 1.7M86.6 174l1.7 1.8M86.6 176.8l1.7 1.8M88.3 165.6l-1.7 1.7M88.3 168.4l-1.7 1.7"/>
<path d="M88.3 171.2l-1.7 1.7M88.3 174l-1.7 1.8M88.3 176.8l-1.7 1.8M88.3 167.3h.1M88.3 170.1h.1M88.3 172.9h.1M88.3 175.8h.1M88.3 178.6h.1"/>
</g>
<g fill="none" stroke="#00f" stroke-width=".25">
<path d="M358.4 50h5.1M358.4 48.6h5.1M360.9 48.6h.1M360.9 50h.1M360.9 48v.6M360.9 50v.8M363.5 50h.1M363.5 48.6h.1M68 83.8h5.1M68 82.4h5.1M70.5 82.4h.1M70.5 83.8h.1"/>
<path d="M70.5 81.8v.6M70.5 83.8v.8M73.1 83.8h.1M73.1 82.4h.1M273.8 86.6h5.1M273.8 85.2h5.1M276.4 85.2h.1M276.4 86.6h.1M276.4 84.6v.6M276.4 86.6v.9M278.9 86.6h.1M278.9 85.2h.1"/>
<path d="M304.8 86.6h5.1M304.8 85.2h5.1M307.4 85.2h.1M307.4 86.6h.1M307.4 84.6v.6M307.4 86.6v.9M309.9 86.6h.1M309.9 85.2h.1M321.7 86.6h5.1M321.7 85.2h5.1M324.3 85.2h.1M324.3 86.6h.1"/>
<path d="M324.3 84.6v.6M324.3 86.6v.9M326.8 86.6h.1M326.8 85.2h.1M164.4 179.7h.1M164.4 179.7l1.7 1.7M164.4 179.7l-.8 .8M167.8 179.7h.1M167.8 179.7l1.7 1.7M167.8 179.7l-1.7 1.7M171.2 179.7h.1M171.2 179.7l.8 .8"/>
<path d="M171.2 179.7l-1.7 1.7M375.3 171.2h5.1M375.3 169.8h5.1M377.9 169.8h.1M377.9 171.2h.1M377.9 169.2v.6M377.9 171.2v.8M380.4 171.2h.1M380.4 169.8h.1M163.6 180.5h.1M163.6 189h.1M163.6 197.4h.1"/>
<path d="M164.4 188.1h.1M164.4 196.6h.1M164.4 188.1l1.7 1.7M164.4 188.1l-.8 .9M164.4 196.6l1.7 1.6M164.4 196.6l-.8 .8M166.1 181.4h.1M166.1 189.8h.1M166.1 198.2h.1M167.8 188.1h.1M167.8 196.6h.1M167.8 188.1l1.7 1.7"/>
<path d="M167.8 188.1l-1.7 1.7M167.8 196.6l1.7 1.6M167.8 196.6l-1.7 1.6M169.5 181.4h.1M169.5 189.8h.1M169.5 198.2h.1M171.2 188.1h.1M171.2 196.6h.1M171.2 188.1l.8 .9M171.2 188.1l-1.7 1.7M171.2 196.6l.8 .8M171.2 196.6l-1.7 1.6"/>
<path d="M256.9 185.3h5.1M256.9 183.9h5.1M259.5 183.9h.1M259.5 185.3h.1M259.5 183.3v.6M259.5 185.3v.8M262 185.3h.1M262 183.9h.1M65.2 205h5.1M65.2 203.6h5.1M67.7 203.6h.1M67.7 205h.1"/>
<path d="M67.7 203.1v.5M67.7 205v.9M70.3 205h.1M70.3 203.6h.1"/>
</g>
<circle cx="39.5" cy="115.6" r=".55" fill="#f0f"/>
<circle cx="39.5" cy="115.6" r=".55" fill="none" stroke="#f0f" stroke-width=".25"/>
<circle cx="67.7" cy="115.6" r=".55" fill="#f0f"/>
<circle cx="67.7" cy="115.6" r=".55" fill="none" stroke="#f0f" stroke-width=".25"/>
<circle cx="50.8" cy="141" r=".56" fill="#f0f"/>
<circle cx="50.8" cy="141" r=".56" fill="none" stroke="#f0f" stroke-width=".25"/>
<circle cx="19.8" cy="36.7" r=".56" fill="#f0f"/>
<circle cx="19.8" cy="36.7" r=".56" fill="none" stroke="#f0f" stroke-width=".25"/>
<circle cx="19.8" cy="59.2" r=".55" fill="#f0f"/>
<circle cx="19.8" cy="59.2" r=".55" fill="none" stroke="#f0f" stroke-width=".25"/>
<circle cx="36.7" cy="36.7" r=".56" fill="#f0f"/>
<circle cx="36.7" cy="36.7" r=".56" fill="none" stroke="#f0f" stroke-width=".25"/>
<circle cx="79" cy="62.1" r=".56" fill="#f0f"/>
<circle cx="79" cy="62.1" r=".56" fill="none" stroke="#f0f" stroke-width=".25"/>
<circle cx="56.4" cy="36.7" r=".56" fill="#f0f"/>
<circle cx="56.4" cy="36.7" r=".56" fill="none" stroke="#f0f" stroke-width=".25"/>
<circle cx="70.5" cy="76.2" r=".56" fill="#f0f"/>
<circle cx="70.5" cy="76.2" r=".56" fill="none" stroke="#f0f" stroke-width=".25"/>
<circle cx="56.4" cy="62.1" r=".56" fill="#f0f"/>
<circle cx="56.4" cy="62.1" r=".56" fill="none" stroke="#f0f" stroke-width=".25"/>
<circle cx="56.4" cy="73.3" r=".55" fill="#f0f"/>
<circle cx="56.4" cy="73.3" r=".55" fill="none" stroke="#f0f" stroke-width=".25"/>
<circle cx="56.4" cy="76.2" r=".56" fill="#f0f"/>
<circle cx="56.4" cy="76.2" r=".56" fill="none" stroke="#f0f" stroke-width=".25"/>
<circle cx="157.9" cy="194.6" r=".55" fill="#f0f"/>
<circle cx="157.9" cy="194.6" r=".55" fill="none" stroke="#f0f" stroke-width=".25"/>
<circle cx="157.9" cy="186.1" r=".54" fill="#f0f"/>
<circle cx="157.9" cy="186.1" r=".54" fill="none" stroke="#f0f" stroke-width=".25"/>
<circle cx="28.2" cy="197.4" r=".56" fill="#f0f"/>
<circle cx="28.2" cy="197.4" r=".56" fill="none" stroke="#f0f" stroke-width=".25"/>
<circle cx="67.7" cy="194.6" r=".56" fill="#f0f"/>
<circle cx="67.7" cy="194.6" r=".56" fill="none" stroke="#f0f" stroke-width=".25"/>
<circle cx="155.1" cy="39.5" r=".56" fill="#f0f"/>
<circle cx="155.1" cy="39.5" r=".56" fill="none" stroke="#f0f" stroke-width=".25"/>
<circle cx="188.9" cy="183.3" r=".56" fill="#f0f"/>
<circle cx="188.9" cy="183.3" r=".56" fill="none" stroke="#f0f" stroke-width=".25"/>
<circle cx="188.9" cy="188.9" r=".56" fill="#f0f"/>
<circle cx="188.9" cy="188.9" r=".56" fill="none" stroke="#f0f" stroke-width=".25"/>
<circle cx="188.9" cy="191.8" r=".56" fill="#f0f"/>
<circle cx="188.9" cy="191.8" r=".56" fill="none" stroke="#f0f" stroke-width=".25"/>
<circle cx="188.9" cy="197.4" r=".56" fill="#f0f"/>
<circle cx="188.9" cy="197.4" r=".56" fill="none" stroke="#f0f" stroke-width=".25"/>
<circle cx="76.2" cy="36.7" r=".56" fill="#f0f"/>
<circle cx="76.2" cy="36.7" r=".56" fill="none" stroke="#f0f" stroke-width=".25"/>
<g font-size="7.6" fill="#00f">
<text x="119.5" y="72.7" transform="rotate(-90 119.5 72.7)">1 of 4</text>
<text x="119.5" y="122" transform="rotate(-90 119.5 122)">INTERFACE</text>
<text x="119.5" y="157.9" transform="rotate(-90 119.5 157.9)">PMIC -</text>
</g>
<text font-size="4.5" fill="#f00" x="177.7" y="206.8">Single point of contact</text>
<text font-size="4.5" x="358.1" y="238.1">Embedded Product Design, LLC</text>
<g font-size="2.5">
<text x="15.8" y="24.3">VDD_4V2</text>
<text x="173.7" y="29.9">DVDD_PMU</text>
<text x="275.3" y="35.6">AVDD_PMU</text>
<text x="303.4" y="35.6">VCOIN_PMU</text>
<text x="331.6" y="32.8">DVDD_PMU</text>
<text x="357" y="35.6">LDO_BUCK</text>
<text x="85" y="36.1">H5</text>
<text x="143" y="36.1">K5</text>
<text x="143" y="38.9">N8</text>
<text x="143" y="41.7">J5</text>
<text x="207.6" y="38.4">AVDD_PMU</text>
<text x="218.9" y="41.2">VCOIN_PMU</text>
<text x="143" y="44.6">F3</text>
<text x="143" y="47.4">H2</text>
<text x="73.4" y="55.9">DGND</text>
<text x="148.4" y="55.3">LDO_BUCK</text>
<text x="83.9" y="61.5">T15</text>
<text x="143" y="61.5">T16</text>
<text x="276.4" y="64.3">DGND</text>
<text x="304.5" y="64.3">DGND</text>
<text x="332.7" y="61.5">DGND</text>
<text x="358.1" y="64.3">DGND</text>
<text x="17" y="70">DGND</text>
<text x="148.4" y="66.6">LDO1_2V1</text>
<text x="85" y="72.8">C7</text>
<text x="85.1" y="75.6">B7</text>
<text x="143" y="72.8">B10</text>
<text x="143" y="75.6">B8</text>
<text x="168.1" y="72.2">LDO6_2V8</text>
<text x="179.4" y="75.1">LDO7_SDIO</text>
<text x="272.4" y="72.2">LDO1_2V1</text>
<text x="303.4" y="72.2">LDO6_2V8</text>
<text x="320.3" y="72.2">LDO7_SDIO</text>
<text x="354.2" y="72.2">LDO10_2V85</text>
<text x="143" y="78.4">A9</text>
<text x="143" y="81.2">C8</text>
<text x="196.3" y="80.7">LDO10_2V85</text>
<text x="39.5" y="84.1">DGND</text>
<text x="143" y="84">E8</text>
<text x="143" y="86.9">B6</text>
<text x="143" y="89.7">D8</text>
<text x="213.2" y="86.3">LDO12_3V2</text>
<text x="53.6" y="95.3">DGND</text>
<text x="67.7" y="95.3">DGND</text>
<text x="143" y="92.5">C10</text>
<text x="143" y="95.3">A8</text>
<text x="244.2" y="94.8">LDO19_3V0</text>
<text x="143" y="98.1">E7</text>
<text x="143" y="101">A7</text>
<text x="273.6" y="101">DGND</text>
<text x="304.5" y="101">DGND</text>
<text x="321.5" y="101">DGND</text>
<text x="355.3" y="101">DGND</text>
<text x="35.6" y="106">BUCK4_2V1</text>
<text x="143" y="103.8">E6</text>
<text x="154" y="108.9">LDO5_1V8</text>
<text x="199.1" y="111.7">LDO15_1V8</text>
<text x="83.7" y="115.1">A13</text>
<text x="83.7" y="117.9">A12</text>
<text x="143" y="115.1">A14</text>
<text x="143" y="117.9">D13</text>
<text x="221.7" y="117.3">LDO18_1V8</text>
<text x="306.2" y="114.5">LDO12_3V2</text>
<text x="357" y="114.5">LDO19_3V0</text>
<text x="143" y="120.7">B12</text>
<text x="143" y="123.5">E12</text>
<text x="230.1" y="123">LDO21_1V8</text>
<text x="244.2" y="125.8">LDO4_1V8</text>
<text x="46.9" y="131.4">BUCK3_1V25</text>
<text x="143" y="126.3">A11</text>
<text x="143" y="129.2">B13</text>
<text x="143" y="132">C11</text>
<text x="36.7" y="134.8">DGND</text>
<text x="143" y="137.6">D11</text>
<text x="154" y="142.7">LDO3_1V05</text>
<text x="307.4" y="143.3">DGND</text>
<text x="358.1" y="143.3">DGND</text>
<text x="83.6" y="148.9">R15</text>
<text x="143" y="148.9">R16</text>
<text x="165.3" y="145.5">LDO8_1V1</text>
<text x="179.4" y="148.3">LDO22_1V2</text>
<text x="143" y="151.7">T17</text>
<text x="143" y="154.5">P14</text>
<text x="48" y="160.2">DGND</text>
<text x="289.3" y="156.8">LDO5_1V8</text>
<text x="323.2" y="156.8">LDO15_1V8</text>
<text x="357" y="156.8">LDO18_1V8</text>
<text x="373.9" y="156.8">LDO21_1V8</text>
<text x="390.8" y="156.8">LDO4_1V8</text>
<text x="85.4" y="165.8">L4</text>
<text x="143" y="165.8">G2</text>
<text x="85.1" y="168.6">K4</text>
<text x="85.4" y="171.4">L3</text>
<text x="216" y="170.9">LDO3_1V05</text>
<text x="235.8" y="170.9">LDO8_1V1</text>
<text x="255.5" y="170.9">LDO22_1V2</text>
<text x="84.7" y="177.1">M2</text>
<text x="85.1" y="174.3">K3</text>
<text x="143" y="177.1">P15</text>
<text x="143" y="179.9">H1</text>
<text x="85.6" y="185.5">J3</text>
<text x="143" y="182.7">G4</text>
<text x="143" y="185.5">D7</text>
<text x="290.4" y="185.5">DGND</text>
<text x="324.3" y="185.5">DGND</text>
<text x="358.1" y="185.5">DGND</text>
<text x="375" y="185.5">DGND</text>
<text x="392" y="185.5">DGND</text>
<text x="24.3" y="187.8">LDO4_1V8</text>
<text x="52.5" y="187.8">LDO5_1V8</text>
<text x="143" y="188.4">E10</text>
<text x="143" y="191.2">B2</text>
<text x="73.4" y="194">DGND</text>
<text x="83.7" y="194">P10</text>
<text x="85.1" y="196.8">A1</text>
<text x="143" y="194">E11</text>
<text x="143" y="196.8">A2</text>
<text x="197.4" y="199.6">DGND</text>
<text x="217.2" y="199.6">DGND</text>
<text x="236.9" y="199.6">DGND</text>
<text x="256.6" y="199.6">DGND</text>
<text x="130" y="206.7">1 OF 4</text>
<text x="25.4" y="216.6">DGND</text>
<text x="64.9" y="216.6">DGND</text>
<text x="155.1" y="225">DGND</text>
<text x="186.1" y="225">DGND</text>
<text x="360.9" y="241.9">www.emprodesign.com</text>
<text x="324.3" y="253.2">Title</text>
<text x="335.6" y="256">96Boards Hikey - PMIC LDO's</text>
<text x="324.3" y="261.7">Size</text>
<text x="335.6" y="261.7">Document Number</text>
<text x="417.3" y="261.7">Rev</text>
<text x="327.1" y="264.5">B</text>
<text x="335.6" y="264.5">&lt;Doc&gt;</text>
<text x="419.3" y="265.1">A1</text>
<text x="324.3" y="270.1">Date:</text>
<text x="335.8" y="270.1">Monday, February 02, 2015</text>
<text x="380.7" y="270.1">Sheet</text>
<text x="394.8" y="270.1">2</text>
<text x="403.2" y="270.1">of</text>
<text x="411.7" y="270.1">20</text>
</g>
<g font-size="2.5" fill="#000080">
<text x="90.6" y="26.3">U4A</text>
<text x="121" y="27.1">HI6553V100</text>
<text x="81.5" y="44.6">C265</text>
<text x="81.5" y="47.1">1uF</text>
<text x="340.9" y="47.4">C24</text>
<text x="25.1" y="50.2">C19</text>
<text x="25.1" y="52.8">22uF</text>
<text x="42.1" y="50.2">C20</text>
<text x="42.1" y="52.8">22uF</text>
<text x="284.5" y="50.2">C21</text>
<text x="284.5" y="52.8">1uF</text>
<text x="312.7" y="50.2">C22</text>
<text x="312.7" y="52.8">10uF</text>
<text x="340.9" y="50">1uF</text>
<text x="366.3" y="50.2">C23</text>
<text x="366.3" y="52.8">2.2uF</text>
<text x="47.7" y="72.8">C266</text>
<text x="47.7" y="75.3">1uF</text>
<text x="61.8" y="84.1">C28</text>
<text x="61.8" y="86.6">10uF</text>
<text x="75.9" y="84.1">C29</text>
<text x="75.9" y="86.6">1uF</text>
<text x="281.7" y="86.9">C25</text>
<text x="281.7" y="89.4">1uF</text>
<text x="312.7" y="86.9">C27</text>
<text x="312.7" y="89.4">1uF</text>
<text x="329.6" y="86.9">C30</text>
<text x="329.6" y="89.4">1uF</text>
<text x="363.5" y="86.9">C32</text>
<text x="363.5" y="89.4">4.7uF</text>
<text x="44.9" y="123.5">C34</text>
<text x="44.9" y="126.1">1uF</text>
<text x="315.6" y="129.2">C36</text>
<text x="315.6" y="131.7">1uF</text>
<text x="366.3" y="129.2">C39</text>
<text x="366.3" y="131.7">4.7uF</text>
<text x="56.2" y="148.9">C41</text>
<text x="56.2" y="151.5">1uF</text>
<text x="298.6" y="171.4">C42</text>
<text x="298.6" y="174">2.2uF</text>
<text x="332.5" y="171.4">C44</text>
<text x="332.5" y="174">2.2uF</text>
<text x="366.3" y="171.4">C46</text>
<text x="366.3" y="174">2.2uF</text>
<text x="383.2" y="171.4">C47</text>
<text x="383.2" y="174">2.2uF</text>
<text x="400.1" y="171.4">C48</text>
<text x="400.1" y="174">2.2uF</text>
<text x="166.4" y="179.9">SG1</text>
<text x="205.6" y="179.9">C49</text>
<text x="163.6" y="182.8">DNI</text>
<text x="172" y="185.5">DNI</text>
<text x="174.9" y="182.8">SG2</text>
<text x="205.6" y="182.5">220nF</text>
<text x="225.3" y="185.5">C50</text>
<text x="245.1" y="185.5">C51</text>
<text x="264.8" y="185.5">C52</text>
<text x="163.6" y="191.2">DNI</text>
<text x="166.4" y="188.4">SG3</text>
<text x="174.9" y="191.2">SG4</text>
<text x="225.3" y="188.1">4.7uF</text>
<text x="245.1" y="188.1">2.2uF</text>
<text x="264.8" y="188.1">2.2uF</text>
<text x="166.4" y="196.8">SG5</text>
<text x="172" y="194">DNI</text>
<text x="163.6" y="199.6">DNI</text>
<text x="33.6" y="205.3">C53</text>
<text x="33.6" y="207.9">2.2uF</text>
<text x="73.1" y="205.3">C54</text>
<text x="73.1" y="207.9">1uF</text>
<text x="90.3" y="207">HI6553V100_PMIC</text>
<text x="90.3" y="210.9">REV = 1.0</text>
</g>
<g font-size="2.5" fill="#004080">
<text x="91.7" y="37.8">VSYS1</text>
<text x="129.4" y="37.8">DVDD_1</text>
<text x="129.4" y="40.7">DVDD_2</text>
<text x="132.4" y="46.3">AVDD</text>
<text x="134.4" y="43.5">VPP</text>
<text x="131.4" y="49.1">VCOIN</text>
<text x="91.7" y="63.2">VSYS2</text>
<text x="125.6" y="63.2">LDO_BUCK</text>
<text x="91.7" y="74.5">VIN_LDO_H_1</text>
<text x="91.7" y="77.3">VIN_LDO_H_2</text>
<text x="132.8" y="74.5">LDO1</text>
<text x="132.8" y="77.3">LDO2</text>
<text x="132.8" y="80.1">LDO6</text>
<text x="132.8" y="83">LDO7</text>
<text x="131.4" y="88.6">LDO10</text>
<text x="132.8" y="85.8">LDO9</text>
<text x="131.4" y="91.4">LDO11</text>
<text x="131.4" y="94.2">LDO12</text>
<text x="131.4" y="97.1">LDO14</text>
<text x="131.4" y="99.9">LDO17</text>
<text x="131.4" y="102.7">LDO19</text>
<text x="131.4" y="105.5">LDO20</text>
<text x="91.7" y="116.8">VIN_LDO_M_1</text>
<text x="91.7" y="119.6">VIN_LDO_M_2</text>
<text x="132.8" y="116.8">LDO5</text>
<text x="133.3" y="119.6">LVS2</text>
<text x="131.4" y="122.4">LDO13</text>
<text x="131.4" y="125.3">LDO15</text>
<text x="131.4" y="128.1">LDO16</text>
<text x="131.4" y="130.9">LDO18</text>
<text x="131.4" y="133.7">LDO21</text>
<text x="132.8" y="139.4">LDO4</text>
<text x="91.7" y="150.6">VIN_LDO_L</text>
<text x="132.8" y="150.6">LDO3</text>
<text x="132.8" y="153.5">LDO8</text>
<text x="131.4" y="156.3">LDO22</text>
<text x="91.7" y="167.6">DR1</text>
<text x="132.7" y="167.6">VREF</text>
<text x="91.7" y="170.3">DR2</text>
<text x="91.7" y="173.2">DR3</text>
<text x="91.7" y="176">DR4</text>
<text x="91.7" y="178.8">DR5</text>
<text x="123.9" y="178.8">AGND_LDOL</text>
<text x="125.5" y="181.7">AGND_REF</text>
<text x="132.1" y="184.4">AGND</text>
<text x="91.7" y="187.3">PGND_LED</text>
<text x="123.5" y="187.3">AGND_LDOH</text>
<text x="127.1" y="190.1">AGND_HK</text>
<text x="91.7" y="195.7">VDD_IO</text>
<text x="123.2" y="195.7">AGND_LDOM</text>
<text x="125.1" y="192.9">AGND_OSC</text>
<text x="91.7" y="198.5">AVDD_OSC</text>
<text x="124" y="198.5">AGND_BUFF</text>
</g>
<g font-size="2">
<text x="45.2" y="2.2">5</text>
<text x="129.8" y="2.2">4</text>
<text x="214.3" y="2.2">3</text>
<text x="298.9" y="2.2">2</text>
<text x="383.5" y="2.2">1</text>
<text x=".8" y="38.1">D</text>
<text x="426.5" y="38.1">D</text>
<text x=".8" y="105.1">C</text>
<text x="426.5" y="105.1">C</text>
<text x=".8" y="172">B</text>
<text x="426.5" y="172">B</text>
<text x=".8" y="239">A</text>
<text x="426.5" y="239">A</text>
<text x="45.2" y="272.9">5</text>
<text x="129.8" y="272.9">4</text>
<text x="214.3" y="272.9">3</text>
<text x="298.9" y="272.9">2</text>
<text x="383.5" y="272.9">1</text>
</g>
</svg>
